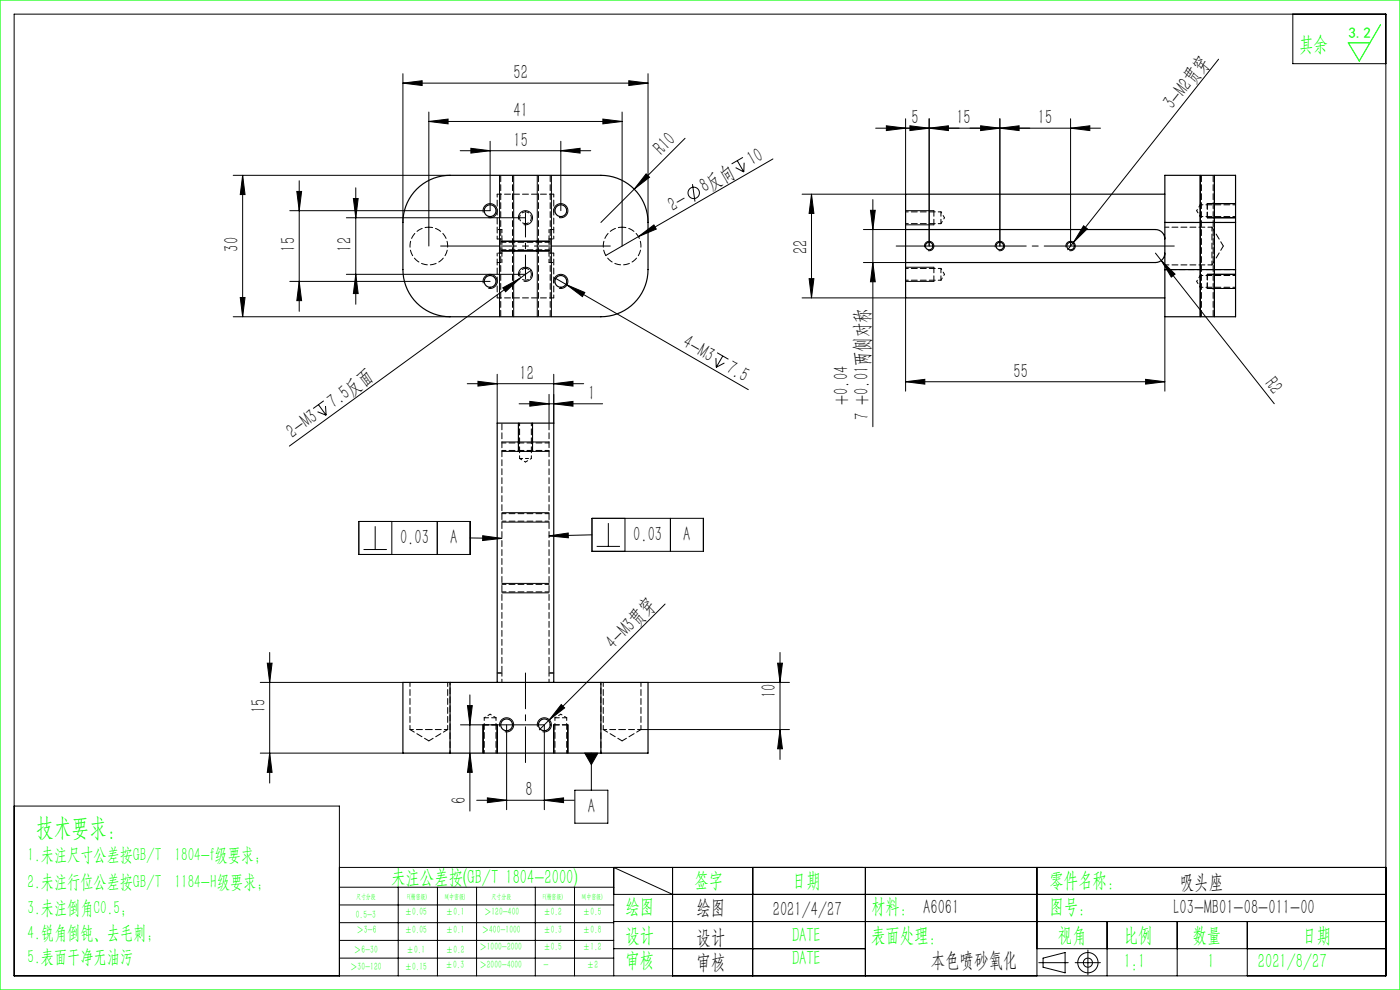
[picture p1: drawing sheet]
<svg xmlns="http://www.w3.org/2000/svg" width="297mm" height="210mm" viewBox="0 0 297 210" stroke-linecap="round" stroke-linejoin="round" font-family="sans-serif">
<g fill="none" stroke="#000" stroke-width=".21">
<path d="M3 3h291v204h-291zM85.5 17.6l4.1-.5v1zM85.5 15.6v31.6M85.5 17.6h52M133.4 17.1l4.1 .5-4.1 .5zM137.5 15.6v31.6M258.5 12.6l-30.8 38.8M274.3 3v10.5h19.7M49.5 37.2h46M51.5 37.2l.5 4.1h-1zM51.5 37.2v30M63.5 38.3v27.7"/>
<path d="M75.5 39.8v24.7M91 25.8l4.1-.5v1zM91 23.8v28.4M91 25.8h41M97.6 32h27.7M99.9 31.5l4.1 .5-4.1 .5zM104 30v14.7h-42.5M106 37.2v30M109 37.2v30M114 37.2v30M117 37.2v30M119 32l4.1-.5v1z"/>
<path d="M119 30v14.7M127.9 25.3l4.1 .5-4.1 .5zM132 23.8v28.4M137.1 36.9l.7 .7-3.3 2.5zM145.3 29.3l-17.8 17.9M146.9 39.1l.5 3.7M156.1 35.6l1.7 .9M156.4 34.1l1.4 2.4M157.6 33.4l-2.4 1.4M157.9 34.5l-.1 2M164 33.7l-28.6 16.5M185.8 27.2h47.7"/>
<path d="M188 26.7l4.1 .5-4.1 .5zM192.1 25.2v16h-21.9M193 26.7l4.1 .5-4.1 .5zM197.1 27.2l4.1-.5v1zM197.1 25.2v27M208 26.7l4.1 .5-4.1 .5zM212.1 25.2v27M212.1 27.2l4.1-.5v1zM227.1 27.2l4.1-.5v1zM227.1 25.2v27M254.6 37.2v30M257.6 37.2v30"/>
<path d="M61.5 59.7h42.5M63 40.6h1l-.5 4.1zM63.5 59.7l.5 4.1h-1zM73.5 46.2h38M73.5 58.2h38M75 42.1h1l-.5 4.1zM75.5 58.2l.5 4.1h-1zM102.5 45.1a1.5 1.5 0 0 1 1.3-1.9 1.5 1.5 0 0 1 1.7 1.6 1.5 1.5 0 0 1-1.9 1.3M106.5 51.2h10M106.5 53.2h10M110 46.6a1.5 1.5 0 0 1 1.3-1.9 1.5 1.5 0 0 1 1.7 1.6 1.5 1.5 0 0 1-1.9 1.3M110 58.6a1.5 1.5 0 0 1 1.3-1.9 1.5 1.5 0 0 1 1.7 1.6 1.5 1.5 0 0 1-1.9 1.3"/>
<path d="M112.7 57.3l-51.3 37.3M117.5 45.1a1.5 1.5 0 0 1 1.3-1.9 1.5 1.5 0 0 1 1.7 1.6 1.5 1.5 0 0 1-1.9 1.3M117.7 58.9l41 23.8M135.4 50.2l3.3-2.5 .5 .9zM135.4 50.2l-6.9 4M171.6 59.1h1.1l-.5 4.1zM172.2 41.2l.5 4.1h-1.1zM172.2 41.2v22M183.2 48.7h8.9M183.2 55.7h8.9M184.7 44.6h1l-.5 4.1zM185.2 42.3v48.2"/>
<path d="M185.2 55.7l.5 4.1h-1zM192.1 44.7h6M192.1 59.7h6M192.1 47.7h6M192.1 56.7h6M196.1 52.4a1 1 0 0 1 .9-1.2 1 1 0 0 1 1.1 1.1 1 1 0 0 1-1.2 .9M211.1 52.4a1 1 0 0 1 .9-1.2 1 1 0 0 1 1.1 1.1 1 1 0 0 1-1.2 .9M226.1 52.4a1 1 0 0 1 .9-1.2 1 1 0 0 1 1.1 1.1 1 1 0 0 1-1.2 .9M227.7 51.4l-1.2 1.6M229.9 47.9l.8 .6-3 2.9zM245.1 53.7l25.2 31.9M246.4 55.3l2.9 2.8-.8 .7z"/>
<path d="M256.1 46.2h6M256.1 58.2h6M256.1 43.2h6M49.5 67.2h46M51 63.1h1l-.5 4.1zM102.5 60.1a1.5 1.5 0 0 1 1.3-1.9 1.5 1.5 0 0 1 1.7 1.6 1.5 1.5 0 0 1-1.9 1.3M105.5 79.4v10.4M106.7 61.1l3.6-2-3 2.8zM117.5 79.4v10.4M117.5 60.1a1.5 1.5 0 0 1 1.3-1.9 1.5 1.5 0 0 1 1.7 1.6 1.5 1.5 0 0 1-1.9 1.3M120.3 60.4l3.8 1.6-.5 .9zM151.9 76v1.9"/>
<path d="M152.1 74.8l2.4 1.4M153.3 75.5l-1.4 2.4M153.7 77l-1.8 .9M170.2 63.2h21.9v19.8M247.1 67.2v15.8M256.1 61.2h6M67.4 87.3l1.8 .8M67.6 85.8l1.6 2.3M68.7 85l-2.3 1.7M69.1 86.1l.1 2M99.1 81.4h24.7M101.4 80.9l4.1 .5-4.1 .5z"/>
<path d="M106.5 93.8h10M106.5 95.8h10M110 89.8v6M110.1 85.7h17.7M112.4 85.1l4.1 .6-4.1 .5zM113 89.8v6M116.5 83.7v6.1M117.5 81.4l4.1-.5v1zM117.5 85.7l4.1-.6v1.1zM192.1 81l4.1-.5v1zM192.1 81h55M243 80.5l4.1 .5-4.1 .5z"/>
<path d="M76.1 110.6h23.7v7h-23.7zM77.1 116.6h5M79.6 111.6v5M83.1 110.6v7M92.8 110.6v7M99.8 114.1l6.7 .1M102.4 113.6l4.1 .6-4.1 .5zM106.5 108.8h10M106.5 110.8h10M116.5 113.7l4-.6 .1 1zM125.6 109.9h23.6v7h-23.6zM125.6 113.4l-9.1 .3"/>
<path d="M126.6 115.9h4.9M129.1 111v4.9M132.6 109.9v7M142.2 109.9v7M57.2 138.4v27.7M106.5 123.8h10M106.5 125.8h10M141.1 128.1l-24.6 24.6M165.5 138.4v22.7M55.2 159.8h30.3M55.2 144.8h30.3M56.7 140.7h1l-.5 4.1z"/>
<path d="M57.2 159.8l.5 4h-1zM97.7 153.8h17.8v18M99.2 149.7h1l-.5 4.1zM99.7 147.4v24.7M99.7 159.8l.5 4h-1zM102.5 153.8v6M105.5 153.8v6M106 154.1a1.5 1.5 0 0 1 1.3-1.8 1.5 1.5 0 0 1 1.7 1.6 1.5 1.5 0 0 1-1.9 1.3M107.5 153.8v18M114 154.1a1.5 1.5 0 0 1 1.3-1.8 1.5 1.5 0 0 1 1.7 1.6 1.5 1.5 0 0 1-1.9 1.3M116.5 152.7l-2.1 2.1M117.5 153.8v6"/>
<path d="M119.1 149.4l.7 .8-3.3 2.5zM120.5 153.8v6M124.1 159.8h2.8l-1.4 2.4zM125.5 159.8v7.8M136 154.8h31.5M137.5 144.8h30M165 140.7h1l-.5 4.1zM165.5 154.8l.5 4h-1zM3 171h69v36M101.1 169.8h20.7M103.4 169.2l4.1 .6-4.1 .5zM115.5 169.8l4.1-.6v1.1z"/>
<path d="M122 167.6h7v7h-7zM72 184h222M72 188.2h58.2M72 192h58.2M72 195.7h58.2M72 199.5h58.2M84.5 188.2v18.8M92.8 188.2v18.8M101.1 188.2v18.8M113.6 188.2v18.8M121.9 188.2v18.8M130.2 189.7h163.8"/>
<path d="M130.2 195.5h163.8M142.7 189.7l-12.5-5.7v23M142.7 184v23M159.7 184v23M183.6 184v23M220 184v23M234.9 195.5v11.5M249.7 195.5v11.5M264.6 195.5v11.5M72 203.2h58.2M130.2 201.2h53.4M220 201.2h74"/>
<path d="M220.4 204.2h6.2M221.3 203.2l4.7-1.1v4.3l-4.7-1.2zM228.1 204.2h5.3M230.8 201.5v5.3"/>
<circle cx="147.2" cy="40.9" r="1.21"/>
<circle cx="230.8" cy="204.2" r="2.15"/>
<circle cx="230.8" cy="204.2" r=".96"/>
</g>
<path d="M129.5 52.2h-36" fill="none" stroke="#000" stroke-width=".21" stroke-dasharray="30.5 1.3 1.3 1.3" stroke-dashoffset="14.4"/>
<path d="M111.5 59.2v-14" fill="none" stroke="#000" stroke-width=".21" stroke-dasharray="30.5 1.3 1.3 1.3" stroke-dashoffset="25.4"/>
<path d="M249.1 52.2h-59" fill="none" stroke="#000" stroke-width=".21" stroke-dasharray="30.5 1.3 1.3 1.3" stroke-dashoffset="2.9"/>
<path d="M111.5 142.8v19" fill="none" stroke="#000" stroke-width=".21" stroke-dasharray="30.5 1.3 1.3 1.3" stroke-dashoffset="22.9"/>
<path d="M0 0h297v210h-297zM292.9 5.2l-4.5 7.7-2.4-3.8h4.6" fill="none" stroke="#0f0" stroke-width=".25"/>
<path d="M106.5 50.7v3M116.5 50.7v3M198.1 47.7v-3M198.1 59.7v-3M256.1 58.2v3M256.1 43.2v3M110 95.8h3M105.5 153.8h-3M120.5 153.8h-3" fill="none" stroke="#000" stroke-width=".21" stroke-dasharray="1.3 .6" stroke-dashoffset=".1"/>
<g fill="#000">
<path d="M106.7 61.1l3.6-2-3 2.8zM137.1 36.9l.7 .7-3.3 2.5zM135.4 50.2l3.3-2.5 .5 .9zM229.9 47.9l.8 .6-3 2.9zM246.4 55.3l2.9 2.8-.8 .7zM120.3 60.4l3.8 1.6-.5 .9zM119.1 149.4l.7 .8-3.3 2.5z"/>
<path d="M85.5 17.6l4.1-.5v1zM133.4 17.1l4.1 .5-4.1 .5zM91 25.8l4.1-.5v1zM127.9 25.3l4.1 .5-4.1 .5zM103.4 169.2l4.1 .6-4.1 .5zM115.5 169.8l4.1-.6v1.1z"/>
<path d="M51.5 37.2l.5 4.1h-1zM51 63.1h1l-.5 4.1zM63 40.6h1l-.5 4.1zM63.5 59.7l.5 4.1h-1zM75 42.1h1l-.5 4.1zM75.5 58.2l.5 4.1h-1zM99.2 149.7h1l-.5 4.1zM99.7 159.8l.5 4h-1zM184.7 44.6h1l-.5 4.1zM185.2 55.7l.5 4.1h-1z"/>
<path d="M99.9 31.5l4.1 .5-4.1 .5zM119 32l4.1-.5v1zM112.4 85.1l4.1 .6-4.1 .5zM117.5 85.7l4.1-.6v1.1z"/>
<path d="M193 26.7l4.1 .5-4.1 .5zM212.1 27.2l4.1-.5v1z"/>
<path d="M197.1 27.2l4.1-.5v1zM188 26.7l4.1 .5-4.1 .5z"/>
<path d="M208 26.7l4.1 .5-4.1 .5zM227.1 27.2l4.1-.5v1z"/>
<path d="M171.6 59.1h1.1l-.5 4.1zM172.2 41.2l.5 4.1h-1.1z"/>
<path d="M117.5 81.4l4.1-.5v1zM101.4 80.9l4.1 .5-4.1 .5zM243 80.5l4.1 .5-4.1 .5zM192.1 81l4.1-.5v1z"/>
<path d="M116.5 113.7l4-.6 .1 1zM102.4 113.6l4.1 .6-4.1 .5zM124.1 159.8l1.4 2.4 1.4-2.4z"/>
<path d="M57.2 159.8l.5 4h-1zM56.7 140.7h1l-.5 4.1zM165.5 154.8l.5 4h-1zM165 140.7h1l-.5 4.1z"/>
</g>
<g fill="none" stroke="#000" stroke-width=".25">
<path d="M88.4 40.1a10 10 0 0 1 7.1-2.9h32a10 10 0 0 1 10 10v10a10 10 0 0 1-10 10h-32a10 10 0 0 1-10-10v-10a10 10 0 0 1 2.9-7.1zM192.1 48.7h53a2 2 0 0 1 2 2M247.1 47.2v-10h15v10M247.1 57.2v10h15v-10M247.1 53.7a2 2 0 0 1-2 2h-53M247.1 47.2h15M247.1 57.2h15M247.1 47.2v10M247.1 41.2h-55v22h55M262.1 47.2v10M95.5 144.8h-10v15h10M95.5 144.8v15"/>
<path d="M95.5 159.8h32M95.5 144.8h32M105.5 144.8v-55h12v55M127.5 144.8h10v15h-10M127.5 144.8v15"/>
<circle cx="104" cy="44.7" r="1.25"/>
<circle cx="104" cy="59.7" r="1.25"/>
<circle cx="119" cy="44.7" r="1.25"/>
<circle cx="119" cy="59.7" r="1.25"/>
<circle cx="197.1" cy="52.2" r=".8"/>
<circle cx="212.1" cy="52.2" r=".8"/>
<circle cx="227.1" cy="52.2" r=".8"/>
<circle cx="107.5" cy="153.8" r="1.25"/>
<circle cx="115.5" cy="153.8" r="1.25"/>
</g>
<g fill="none" stroke="#000" stroke-width=".21" stroke-dasharray="1.3 .6" stroke-dashoffset=".5">
<path d="M91 48.2a4 4 0 0 1 3.5 5.8 4 4 0 0 1-6.8 .5 4 4 0 0 1 2.7-6.3h.6M105.5 50.7h1M105.5 55.7h1M106.5 48.7h-1M106.5 53.7h-1M111.5 44.9a1.25 1.25 0 0 1 1.1 1.8 1.25 1.25 0 0 1-2.1 .3 1.25 1.25 0 0 1 .7-2l.3-.1M111.5 56.9a1.25 1.25 0 0 1 1.1 1.8 1.25 1.25 0 0 1-2.1 .3 1.25 1.25 0 0 1 .7-2l.3-.1M116.5 55.7h1M116.5 50.7h1M117.5 53.7h-1M117.5 48.7h-1M132 48.2a4 4 0 0 1 3.5 5.8 4 4 0 0 1-6.8 .5 4 4 0 0 1 2.7-6.3h.6"/>
<path d="M87 154.8h4M91 154.8h4M105.5 142.8h1M106.5 142.8h-1M116.5 142.8h1M117.5 142.8h-1M128 154.8h4M132 154.8h4"/>
</g>
<path d="M105.5 41.2v9.5M105.5 53.7v9.5M106.5 50.7v-2M106.5 55.7v-2M116.5 53.7v2M116.5 48.7v2M117.5 50.7v-9.5M117.5 63.2v-9.5M110.2 97.3h1.3M111.5 97.3h1.2M106.5 144.8v-2M116.5 142.8v2" fill="none" stroke="#000" stroke-width=".21" stroke-dasharray="1.3 .6" stroke-dashoffset=".6"/>
<path d="M117.5 41.2h-12M199.6 59.4v-2.5M199.6 47.4v-2.5M254.6 58.4v2.5M254.6 43.4v2.5M117.5 63.2h-12M105.2 152.3h-2.5M120.2 152.3h-2.5" fill="none" stroke="#000" stroke-width=".21" stroke-dasharray="1.3 .6" stroke-dashoffset=".3"/>
<path d="M106.2 37.2v30M114.2 37.2v30M254.9 37.2v30M108.7 67.2v-30M116.7 67.2v-30M257.4 67.2v-30M106.5 89.8v53M116.5 89.8v53" fill="none" stroke="#000" stroke-width=".21" stroke-dasharray="1.3 .6" stroke-dashoffset="-.1"/>
<g fill="none" stroke="#000" stroke-width=".21" stroke-dasharray="1.3 .6" stroke-dashoffset=".4">
<path d="M106.5 53h10M116.5 51.4h-10M247.1 56.2h10M257.1 56.2v-8M257.1 48.2h-10M106.5 95.6h10M116.5 94h-10M106.5 110.6h10M116.5 109h-10M106.5 125.6h10M116.5 124h-10M87 144.8v10"/>
<path d="M95 154.8v-10M128 144.8v10M136 154.8v-10"/>
</g>
<path d="M247.1 47.2h15M262.1 57.2h-15M95.5 159.8v-15M127.5 144.8v15" fill="none" stroke="#000" stroke-width=".21" stroke-dasharray="1.3 .6" stroke-dashoffset=".8"/>
<g fill="none" stroke="#000" stroke-width=".21" stroke-dasharray="1.3 .6" stroke-dashoffset=".7">
<path d="M192.1 59.4h7.5M192.1 47.4h7.5M199.6 56.9h-7.5M199.6 44.9h-7.5M199.6 59.4l.8-1.2M199.6 47.4l.8-1.2M200.4 58.2l-.8-1.3M200.4 46.2l-.8-1.3M253.9 59.7l.7 1.2M253.9 44.7l.7 1.2M254.6 58.4l-.7 1.3M254.6 43.4l-.7 1.3"/>
<path d="M254.6 45.9h7.5M262.1 58.4h-7.5M262.1 43.4h-7.5M254.6 60.9h7.5M110.2 89.8v7.5M110.2 97.3l1.3 .7M111.5 98l1.2-.7M112.7 97.3v-7.5M102.7 152.3v7.5M104 151.5l-1.3 .8M105.2 152.3l-1.2-.8M105.2 159.8v-7.5"/>
<path d="M117.7 152.3v7.5M119 151.5l-1.3 .8M120.2 152.3l-1.2-.8M120.2 159.8v-7.5"/>
</g>
<path d="M257.1 56.2l2.4-4M259.5 52.2l-2.4-4M87 154.8l4 2.4M91 157.2l4-2.4M128 154.8l4 2.4M132 157.2l4-2.4" fill="none" stroke="#000" stroke-width=".21" stroke-dasharray="1.3 .6" stroke-dashoffset=".2"/>
<text font-size="5.4" fill="#0f0" x="7.7" y="177.2">技术要求：</text>
<g font-size="4.4" fill="#0f0">
<text x="275.6" y="10.8">其余</text>
<text x="83" y="187.5">未注公差按(GB/T 1804-2000)</text>
<text x="147.3" y="188">签字</text>
<text x="168" y="188">日期</text>
<text x="222.6" y="188">零件名称：</text>
<text x="132.7" y="193.6">绘图</text>
<text x="184.8" y="193.6">材料： A6061</text>
<text x="222.6" y="193.6">图号：</text>
<text x="132.7" y="199.8">设计</text>
<text x="168" y="199.8">DATE</text>
<text x="184.8" y="199.8">表面处理：</text>
<text x="224.4" y="199.8">视角</text>
<text x="238.4" y="199.8">比例</text>
<text x="253" y="199.8">数量</text>
<text x="276.3" y="199.8">日期</text>
<text x="132.7" y="205.1">审核</text>
<text x="168" y="204.6">DATE</text>
<text x="238.4" y="205.3">1:1</text>
<text x="256.2" y="205.3">1</text>
<text x="266.9" y="205.3">2021/8/27</text>
</g>
<g font-size="4.4">
<text x="109" y="16.8">52</text>
<text x="248.8" y="23.4" transform="rotate(-52 248.8 23.4)">3-M2贯穿</text>
<text x="109" y="24.9">41</text>
<text x="193.4" y="26.3">5</text>
<text x="202.9" y="26.3">15</text>
<text x="220.2" y="26.3">15</text>
<text x="109" y="31.1">15</text>
<text x="140.4" y="33.1" transform="rotate(-45 140.4 33.1)">R10</text>
<text x="159.6" y="35.3" transform="rotate(-30 159.6 35.3)">10</text>
<text x="149.6" y="41" transform="rotate(-30 149.6 41)">8反向</text>
<text x="142.8" y="44.9" transform="rotate(-30 142.8 44.9)">2-</text>
<text x="50.6" y="53.4" transform="rotate(-90 50.6 53.4)">30</text>
<text x="62.6" y="53.4" transform="rotate(-90 62.6 53.4)">15</text>
<text x="74.6" y="53.4" transform="rotate(-90 74.6 53.4)">12</text>
<text x="171.3" y="53.8" transform="rotate(-90 171.3 53.8)">22</text>
<text x="144.6" y="73.5" transform="rotate(30 144.6 73.5)">4-M3</text>
<text x="110.2" y="80.5">12</text>
<text x="153.9" y="78.8" transform="rotate(30 153.9 78.8)">7.5</text>
<text x="215" y="80.1">55</text>
<text x="268.2" y="81.5" transform="rotate(52 268.2 81.5)">R2</text>
<text x="70.8" y="86.7" transform="rotate(-36 70.8 86.7)">7.5反面</text>
<text x="124.8" y="84.8">1</text>
<text x="179.9" y="85.9" transform="rotate(-90 179.9 85.9)">+0.04</text>
<text x="184.3" y="89" transform="rotate(-90 184.3 89)">7 +0.01两侧对称</text>
<text x="62.1" y="93" transform="rotate(-36 62.1 93)">2-M3</text>
<text x="84.9" y="115.4">0.03</text>
<text x="95.5" y="115.4">A</text>
<text x="134.3" y="114.7">0.03</text>
<text x="145" y="114.7">A</text>
<text x="130.2" y="137.8" transform="rotate(-45 130.2 137.8)">4-M3贯穿</text>
<text x="164.6" y="148" transform="rotate(-90 164.6 148)">10</text>
<text x="56.3" y="151.3" transform="rotate(-90 56.3 151.3)">15</text>
<text x="98.8" y="170.5" transform="rotate(-90 98.8 170.5)">6</text>
<text x="111.5" y="168.9">8</text>
<text x="124.7" y="172.4">A</text>
<text x="250.3" y="188.6">吸头座</text>
<text x="147.8" y="194">绘图</text>
<text x="163.9" y="194.3">2021/4/27</text>
<text x="249" y="194">L03-MB01-08-011-00</text>
<text x="147.8" y="200.2">设计</text>
<text x="147.8" y="205.5">审核</text>
<text x="197.5" y="205">本色喷砂氧化</text>
</g>
<g font-size="4" fill="#0f0">
<text x="5.9" y="182.6">1.未注尺寸公差按GB/T 1804-f级要求；</text>
<text x="5.9" y="188.4">2.未注行位公差按GB/T 1184-H级要求；</text>
<text x="5.9" y="193.9">3.未注倒角C0.5；</text>
<text x="5.9" y="199.2">4.锐角倒钝、去毛刺；</text>
<text x="5.9" y="204.2">5.表面干净无油污</text>
</g>
<text font-size="3.2" fill="#0f0" x="286.1" y="8">3.2</text>
<g font-size="2.3" fill="#0f0">
<text x="75.5" y="194.7">0.5-3</text>
<text x="75.6" y="198">＞3-6</text>
<text x="85.9" y="194.2">±0.05</text>
<text x="85.9" y="198">±0.05</text>
<text x="94.6" y="194.2">±0.1</text>
<text x="94.6" y="198">±0.1</text>
<text x="102.2" y="198">＞400-1000</text>
<text x="102.7" y="194.2">＞120-400</text>
<text x="115.3" y="194.2">±0.2</text>
<text x="115.3" y="198">±0.3</text>
<text x="123.7" y="194.2">±0.5</text>
<text x="123.7" y="198">±0.8</text>
<text x="75.1" y="202.2">＞6-30</text>
<text x="86.3" y="202.2">±0.1</text>
<text x="94.6" y="202.2">±0.2</text>
<text x="101.7" y="201.6">＞1000-2000</text>
<text x="115.3" y="201.6">±0.5</text>
<text x="123.7" y="201.6">±1.2</text>
<text x="74.3" y="205.8">＞30-120</text>
<text x="85.9" y="205.8">±0.15</text>
<text x="94.5" y="205.4">±0.3</text>
<text x="101.7" y="205.4">＞2000-4000</text>
<text x="115.3" y="205.4">-</text>
<text x="124.5" y="205.4">±2</text>
</g>
<g font-size="1.5" fill="#0f0">
<text x="75.5" y="190.6">尺寸分段</text>
<text x="86.4" y="190.6">F(精密级)</text>
<text x="94.4" y="190.6">M(中密级)</text>
<text x="104.3" y="190.6">尺寸分段</text>
<text x="115.2" y="190.6">F(精密级)</text>
<text x="123.5" y="190.6">M(中密级)</text>
</g>
</svg>
